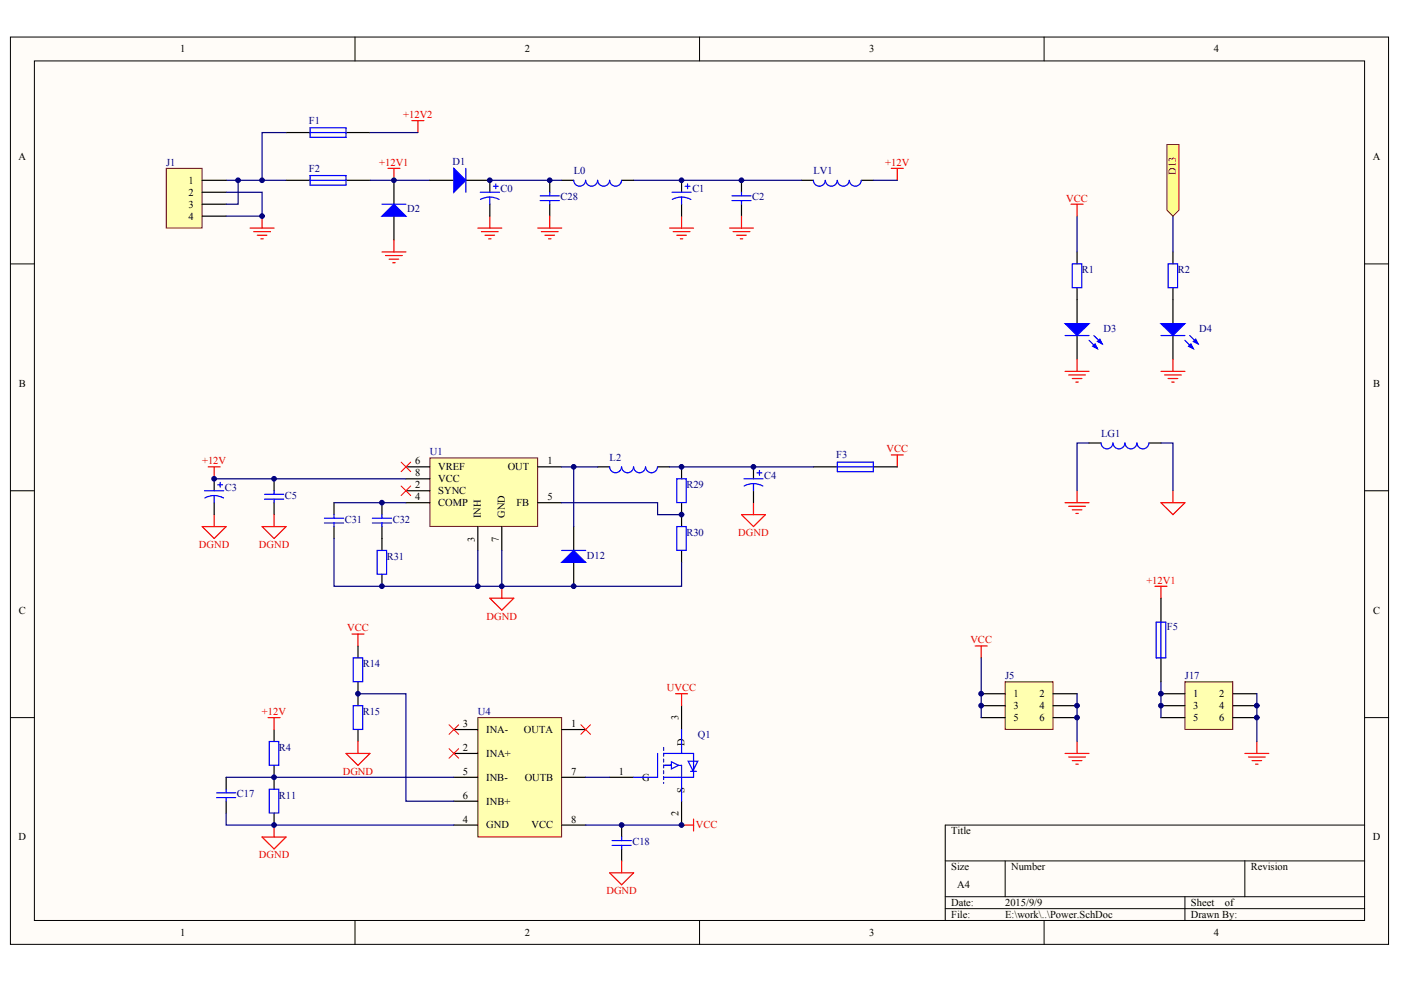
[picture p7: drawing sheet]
<svg xmlns="http://www.w3.org/2000/svg" width="287mm" height="202mm" viewBox="0 0 287 202" stroke-linecap="round" stroke-linejoin="round" font-family="sans-serif">
<g fill="#fffcf8" stroke="#000" stroke-width=".2">
<path d="M2.1 7.6h282.2v185.8h-282.2z"/>
<path d="M7 12.5h272.4v176h-272.4z"/>
</g>
<g fill="none" stroke="#000" stroke-width=".2">
<path d="M72.7 7.6v4.9M143.2 7.6v4.9M213.7 7.6v4.9M2.1 54h4.9M279.4 54h4.9M2.1 100.5h4.9M279.4 100.5h4.9M2.1 147h4.9M279.4 147h4.9M193.5 176.3h85.9M205.8 176.3v7.4M254.8 176.3v7.4"/>
<path d="M279.4 169h-85.9v19.5M72.7 188.5v4.9M143.2 188.5v4.9M193.5 183.7h85.9M193.5 186.1h85.9M213.7 188.5v4.9M242.6 183.7v4.8"/>
</g>
<g fill="none" stroke="#000" stroke-width=".25">
<path d="M58.6 27.2h4.9M58.6 36.9h4.9M70.8 27.2h4.9M70.8 36.9h4.9M80.6 36.9v4.9M88 36.9h4.9M95.4 36.9h4.9M151.8 36.9v2.5M80.6 44.3v4.9M151.8 41.8v2.5M220.5 51.6v2.4M220.5 58.9v7.4"/>
<path d="M240.1 51.6v2.4M240.1 58.9v7.4M220.5 68.7v4.9M240.1 68.7v4.9"/>
</g>
<g fill="none" stroke="#00f" stroke-width=".25">
<path d="M63.5 26.2h7.3v1.9h-7.3zM63.5 36h7.3v1.9h-7.3zM63.5 27.2h7.3M63.5 36.9h7.3M95.4 34.5v4.9M151.8 39.4v.7M78.2 41.8h4.9M149.8 40.1h4M149.8 41.1h4M151.8 41.1v.7M219.5 54h2v4.9h-2zM239.1 54h2v4.9h-2z"/>
<path d="M218 68.7h4.9M222.9 69.7l1.8 1.7M223.9 68.7l1.7 1.7M237.7 68.7h4.9M242.6 69.7l1.7 1.7M243.6 68.7l1.7 1.7"/>
</g>
<g fill="none" stroke="#f00" stroke-width=".25">
<path d="M84.3 24.7h2.5M85.6 24.7v2.5M182.5 34.5h2.4M183.7 34.5v2.4M51.2 46.7h4.9M51.9 47.4h3.5M52.7 48.2h1.9M53.4 48.9h.5M53.7 44.3v2.4M78.2 51.6h4.9M78.9 52.3h3.5M79.7 53.1h1.9"/>
<path d="M80.4 53.8h.5M80.6 49.2v2.4M137.1 46.7h4.9M137.8 47.4h3.4M138.5 48.2h2M139.3 48.9h.5M139.5 44.3v2.4M149.3 46.7h5M150.1 47.4h3.4M150.8 48.2h2M151.6 48.9h.4M151.8 44.3v2.4"/>
<path d="M218 76.1h4.9M218.8 76.8h3.4M219.5 77.5h2M220.2 78.3h.5M220.5 73.6v2.5M237.7 76.1h4.9M238.4 76.8h3.4M239.1 77.5h2M239.9 78.3h.5M240.1 73.6v2.5M182.5 93.2h2.4M183.7 93.2v2.4"/>
<path d="M151.8 105.4h4.9l-2.4 2.4zM154.3 103v2.4"/>
</g>
<path d="M46.3 36.9h12.3M58.6 27.2h-4.9v9.7M75.7 36.9h12.3M75.7 27.2h9.9M220.5 44.3v7.3M240.1 44.3v7.3" fill="none" stroke="#000080" stroke-width=".25"/>
<g fill="#00f" stroke="#00f" stroke-width=".25">
<path d="M78.2 44.3l2.4-2.5 2.5 2.5z"/>
<path d="M92.9 34.5l2.5 2.4-2.5 2.5z"/>
<path d="M218 66.3h4.9l-2.4 2.4z"/>
<path d="M223.7 70.9l.5-.5 .5 1z"/>
<path d="M224.7 69.9l.5-.4 .4 .9z"/>
<path d="M237.7 66.3h4.9l-2.5 2.4z"/>
<path d="M243.3 70.9l.5-.5 .5 1z"/>
<path d="M244.3 69.9l.5-.4 .5 .9z"/>
</g>
<path d="M238.9 29.6h2.4v13.4l-1.2 1.3-1.2-1.3z" fill-rule="evenodd" fill="#ffff80" stroke="#800000" stroke-width=".2"/>
<path d="M219.3 41.8h2.4M220.5 41.8v2.5M218 103h4.9M218.8 103.7h3.4M219.5 104.4h2M220.2 105.2h.5M220.5 100.5v2.5M237.7 103h4.9l-2.5 2.4zM240.1 100.5v2.5" fill="none" stroke="#f00" stroke-width=".25"/>
<path d="M139.5 36.9v2.5M139.5 41.8v2.5M154.3 95.6v2.5M166.5 95.6h4.9M178.8 95.6h4.9M222.9 90.7h2.5M235.2 90.7h2.5M154.3 100.5v2.5" fill="none" stroke="#000" stroke-width=".25"/>
<g fill="none" stroke="#00f" stroke-width=".25">
<path d="M137.6 39.4h3.9M140.3 38.2h.9M140.8 37.7v.9M139.5 40.4l1.2 .1 .7 .4M139.5 40.4h-.8l-1.1 .4M139.5 40.4v1.4M152.3 98.1h3.9M154.3 99l1.1 .2 .8 .3M154.3 99l-.8 .1-1.2 .4M154.3 99v1.5M155 96.8h1M155.5 96.4v.9"/>
<path d="M171.4 94.6h7.4v2h-7.4zM171.4 95.6h7.4M232.7 90.7a1.21 1.21 0 0 1-1.2 1.2 1.21 1.21 0 0 1-1.2-1.2 1.23 1.23 0 0 1-1.2 1.2 1.23 1.23 0 0 1-1.2-1.2 1.23 1.23 0 0 1-1.3 1.2 1.23 1.23 0 0 1-1.2-1.2M235.2 90.7a1.21 1.21 0 0 1-1.2 1.2 1.21 1.21 0 0 1-1.2-1.2"/>
</g>
<path d="M222.9 90.7h-2.4v9.8M237.7 90.7h2.4v9.8" fill="none" stroke="#000080" stroke-width=".25"/>
<path d="M88 93.8h22.1v14h-22.1z" fill="#ffffb0" stroke="#800000" stroke-width=".2"/>
<g fill="none" stroke="#000" stroke-width=".25">
<path d="M43.8 98.1v2.4M56.1 98.1v2.4M83.1 95.6h4.9M83.1 98.1h4.9M110.1 95.6h4.9M122.4 95.6h2.4M134.6 95.6h2.5M139.5 95.6v2.5M43.8 103v2.4M56.1 103v2.4M68.4 103v2.4M68.4 107.8v2.5"/>
<path d="M78.2 103v2.4M78.2 107.8v4.9M78.2 117.6v2.5M83.1 100.5h4.9M83.1 103h4.9M97.8 107.8v4.9M102.7 107.8v4.9M110.1 103h4.9M117.4 107.8v4.9M117.4 115.2v4.9M139.5 103v4.8M139.5 112.7v2.5"/>
</g>
<path d="M42.6 95.6h2.5M43.8 95.6v2.5M41.4 107.8h4.9l-2.5 2.5zM43.8 105.4v2.4M53.7 107.8h4.9l-2.5 2.5zM56.1 105.4v2.4M100.3 122.5h4.9l-2.5 2.5zM102.7 120.1v2.4" fill="none" stroke="#f00" stroke-width=".25"/>
<path d="M82.1 94.6l2 2M82.1 99.5l2 2M84.1 94.6l-2 2M84.1 99.5l-2 2" fill="none" stroke="#f00" stroke-width=".2"/>
<g fill="none" stroke="#00f" stroke-width=".25">
<path d="M44.6 99.3h1M45.1 98.8v1M127.2 95.6a1.21 1.21 0 0 1-1.2 1.2 1.21 1.21 0 0 1-1.2-1.2M129.7 95.6a1.21 1.21 0 0 1-1.2 1.2 1.21 1.21 0 0 1-1.2-1.2M134.6 95.6a1.21 1.21 0 0 1-1.2 1.2 1.21 1.21 0 0 1-1.2-1.2 1.23 1.23 0 0 1-1.3 1.2 1.23 1.23 0 0 1-1.2-1.2M138.5 98.1h2v4.8h-2zM41.9 100.5h3.9M43.8 101.5l1.2 .2 .8 .3M43.8 101.5l-.8 .1-1.1 .4M43.8 101.5v1.5M54.1 101.2h4M54.1 102.2h4"/>
<path d="M56.1 100.5v.7M56.1 102.2v.8M66.4 106.1h3.9M66.4 107.1h3.9M68.4 105.4v.7M68.4 107.1v.7M76.2 106.1h4M76.2 107.1h4M77.2 112.7h1.9v4.9h-1.9zM78.2 105.4v.7M78.2 107.1v.7M115 112.7h4.9"/>
<path d="M138.5 107.8h2v4.9h-2z"/>
</g>
<path d="M43.8 98.1h39.3M115 95.6h7.4M117.4 95.6v12.2M68.4 110.3v9.8h71.1v-4.9M68.4 103h14.7M97.8 112.7v7.4M102.7 112.7v7.4M115 103h19.6v2.4h4.9" fill="none" stroke="#000080" stroke-width=".25"/>
<path d="M115 115.2l2.4-2.5 2.5 2.5z" fill="#00f" stroke="#00f" stroke-width=".25"/>
<path d="M97.8 147h17.2v24.4h-17.2z" fill="#ffffb0" stroke="#800000" stroke-width=".2"/>
<g fill="none" stroke="#000" stroke-width=".25">
<path d="M46.3 159.2v2.4M56.1 149.4v2.5M56.1 156.8v4.8M92.9 149.4h4.9M92.9 154.3h4.9M92.9 159.2h4.9M115 149.4h4.9M115 159.2h4.9M124.8 159.2h4.9M139.5 144.5v4.9M46.3 164.1v2.4M56.1 166.5v2.5"/>
<path d="M92.9 169h4.9M92.9 164.1h4.9M115 169h4.9M127.3 169v2.4M127.3 173.9v2.4M139.5 164.1v4.9"/>
</g>
<g fill="none" stroke="#00f" stroke-width=".25">
<path d="M55.1 151.9h2v4.8h-2zM134.6 154.3v4.9h-4.9M135.8 154.3h6.2v4.9h-6.2M136 156.8h1.4v-.8l1.5 .8-1.5 .7v-.7zM138.9 156.8h.6M139.5 149.4v4.9M139.5 159.2v4.9M140.9 155.9h1.9l-.9 2zM141.4 158h1.2M44.3 162.4h4M44.3 163.4h4M46.3 161.6v.8"/>
<path d="M46.3 163.4v.7M55.1 161.6h2v4.9h-2zM125.3 172.2h3.9M125.3 173.1h3.9M127.3 171.4v.8M127.3 173.1v.8"/>
</g>
<path d="M135.8 153.1v7.3" fill="none" stroke="#0000bf" stroke-width=".25" stroke-dasharray=".6 .6"/>
<path d="M139.5 156.8v2.4" fill="none" stroke="#0000bf" stroke-width=".25"/>
<path d="M119.9 159.2h4.9M46.3 166.5v2.5h46.6M119.9 169h19.6" fill="none" stroke="#000080" stroke-width=".25"/>
<path d="M91.9 148.4l2 2M91.9 153.3l2 2M93.9 148.4l-2 2M93.9 153.3l-2 2M118.9 148.4l2 2M120.9 148.4l-2 2" fill="none" stroke="#f00" stroke-width=".2"/>
<path d="M72.1 129.9h2.4M73.3 129.9v2.4M54.9 147h2.4M56.1 147v2.4M138.3 142.1h2.5M139.5 142.1v2.4M53.7 171.4h4.9l-2.5 2.5zM56.1 169v2.4M124.8 178.8h4.9l-2.4 2.4zM127.3 176.3v2.5M139.5 169h2.5M142 167.8v2.4" fill="none" stroke="#f00" stroke-width=".25"/>
<path d="M205.8 139.6h9.8v9.8h-9.8z" fill="#ffffb0" stroke="#800000" stroke-width=".2"/>
<path d="M200.9 142.1h4.9M200.9 144.5h4.9M200.9 147h4.9M215.6 142.1h4.9M215.6 144.5h4.9M215.6 147h4.9" fill="none" stroke="#000" stroke-width=".25"/>
<path d="M242.6 139.6h9.8v9.8h-9.8z" fill="#ffffb0" stroke="#800000" stroke-width=".2"/>
<path d="M73.3 132.3v2.4M73.3 139.6v4.9M73.3 149.4v2.5M237.7 142.1h4.9M237.7 144.5h4.9M237.7 147h4.9M252.4 142.1h4.9M252.4 144.5h4.9M252.4 147h4.9" fill="none" stroke="#000" stroke-width=".25"/>
<g fill="none" stroke="#f00" stroke-width=".25">
<path d="M199.6 132.3h2.5M200.9 132.3v2.4M236.4 120.1h2.5M237.7 120.1v2.4M70.8 154.3h4.9l-2.4 2.5zM73.3 151.9v2.4M218 154.3h4.9M218.8 155h3.4M219.5 155.8h2M220.2 156.5h.5M220.5 151.9v2.4M254.8 154.3h4.9"/>
<path d="M255.6 155h3.4M256.3 155.8h2M257.1 156.5h.4M257.3 151.9v2.4"/>
</g>
<path d="M200.9 134.7v12.3M237.7 139.6v7.4M46.3 159.2h46.6M73.3 142.1h9.8v22h9.8M220.5 142.1v9.8M257.3 142.1v9.8" fill="none" stroke="#000080" stroke-width=".25"/>
<path d="M72.3 134.7h1.9v4.9h-1.9zM72.3 144.5h1.9v4.9h-1.9z" fill="none" stroke="#00f" stroke-width=".25"/>
<path d="M34 34.5h7.4v12.2h-7.4z" fill="#ffffb0" stroke="#800000" stroke-width=".2"/>
<g fill="none" stroke="#000" stroke-width=".25">
<path d="M41.4 36.9h4.9M41.4 39.4h4.9M100.3 36.9v2.5M112.5 36.9v2.5M115 36.9h2.4M127.3 36.9h2.4M164.1 36.9h2.4M176.3 36.9h2.5M41.4 41.8h4.9M41.4 44.3h4.9M100.3 41.8v2.5M112.5 41.8v2.5"/>
<path d="M237.7 122.5v4.9M237.7 134.7v4.9"/>
</g>
<path d="M46.3 39.4h7.4v4.9h-7.4M48.8 36.9v4.9h-2.5M100.3 36.9h14.7M129.7 36.9h34.4M178.8 36.9h4.9M137.1 95.6h29.4" fill="none" stroke="#000080" stroke-width=".25"/>
<path d="M79.4 34.5h2.5M80.6 34.5v2.4M97.8 46.7h4.9M98.6 47.4h3.4M99.3 48.2h2M100 48.9h.5M100.3 44.3v2.4M110.1 46.7h4.9M110.8 47.4h3.5M111.6 48.2h1.9M112.3 48.9h.5M112.5 44.3v2.4" fill="none" stroke="#f00" stroke-width=".25"/>
<g fill="none" stroke="#00f" stroke-width=".25">
<path d="M98.3 39.4h3.9M101 38.2h1M101.5 37.7v.9M112.5 39.4v.7M119.9 36.9a1.21 1.21 0 0 1-1.2 1.2 1.21 1.21 0 0 1-1.3-1.2M122.3 36.9a1.21 1.21 0 0 1-1.2 1.2 1.21 1.21 0 0 1-1.2-1.2M124.8 36.9a1.21 1.21 0 0 1-1.2 1.2 1.21 1.21 0 0 1-1.2-1.2M127.2 36.9a1.21 1.21 0 0 1-1.2 1.2 1.21 1.21 0 0 1-1.2-1.2M168.9 36.9a1.21 1.21 0 0 1-1.2 1.2 1.21 1.21 0 0 1-1.2-1.2M176.3 36.9a1.21 1.21 0 0 1-1.2 1.2 1.21 1.21 0 0 1-1.2-1.2 1.23 1.23 0 0 1-1.2 1.2 1.23 1.23 0 0 1-1.3-1.2 1.23 1.23 0 0 1-1.2 1.2 1.23 1.23 0 0 1-1.2-1.2M100.3 40.4l1.2 .1 .7 .4M100.3 40.4h-.8l-1.1 .4"/>
<path d="M100.3 40.4v1.4M110.6 40.1h3.9M110.6 41.1h3.9M112.5 41.1v.7M236.7 127.4h2v7.3h-2zM237.7 127.4v7.3"/>
</g>
<g fill="#000080" stroke="#000080" stroke-width=".2">
<circle cx="43.8" cy="98.1" r=".48"/>
<circle cx="48.7" cy="36.9" r=".48"/>
<circle cx="53.6" cy="44.3" r=".48"/>
<circle cx="53.6" cy="36.9" r=".48"/>
<circle cx="56.1" cy="169" r=".48"/>
<circle cx="56.1" cy="159.2" r=".48"/>
<circle cx="56.1" cy="98.1" r=".48"/>
<circle cx="73.3" cy="142.1" r=".48"/>
<circle cx="78.2" cy="120.1" r=".48"/>
<circle cx="78.2" cy="102.9" r=".48"/>
<circle cx="80.6" cy="36.9" r=".48"/>
<circle cx="97.8" cy="120.1" r=".48"/>
<circle cx="100.3" cy="36.9" r=".48"/>
<circle cx="102.7" cy="120.1" r=".48"/>
<circle cx="112.5" cy="36.9" r=".48"/>
<circle cx="117.4" cy="120.1" r=".48"/>
<circle cx="117.4" cy="95.6" r=".48"/>
<circle cx="127.3" cy="169" r=".48"/>
<circle cx="139.5" cy="169" r=".48"/>
<circle cx="139.5" cy="105.4" r=".48"/>
<circle cx="139.5" cy="95.6" r=".48"/>
<circle cx="139.5" cy="36.9" r=".48"/>
<circle cx="151.8" cy="36.9" r=".48"/>
<circle cx="154.2" cy="95.6" r=".48"/>
<circle cx="200.9" cy="144.5" r=".48"/>
<circle cx="200.9" cy="142.1" r=".48"/>
<circle cx="220.5" cy="147" r=".48"/>
<circle cx="220.5" cy="144.5" r=".48"/>
<circle cx="237.7" cy="144.5" r=".48"/>
<circle cx="237.7" cy="142.1" r=".48"/>
<circle cx="257.3" cy="147" r=".48"/>
<circle cx="257.3" cy="144.5" r=".48"/>
</g>
<g font-size="2.2">
<text x="36.9" y="10.7">1</text>
<text x="107.4" y="10.7">2</text>
<text x="178" y="10.7">3</text>
<text x="248.5" y="10.7">4</text>
<text x="3.8" y="32.7">A</text>
<text x="281" y="32.7">A</text>
<text x="38.6" y="37.6">1</text>
<text x="38.6" y="40.1">2</text>
<text x="38.6" y="42.5">3</text>
<text x="38.6" y="45">4</text>
<text x="3.9" y="79.2">B</text>
<text x="281.1" y="79.2">B</text>
<text x="85" y="95.1">6</text>
<text x="112.1" y="95.1">1</text>
<text x="85" y="100">2</text>
<text x="85" y="97.5">8</text>
<text x="89.7" y="101.2">SYNC</text>
<text x="89.7" y="96.3">VREF</text>
<text x="89.7" y="98.8">VCC</text>
<text x="103.9" y="96.3">OUT</text>
<text x="85" y="102.4">4</text>
<text x="89.7" y="103.7">COMP</text>
<text x="105.7" y="103.7">FB</text>
<text x="112.1" y="102.4">5</text>
<text x="3.9" y="125.7">C</text>
<text x="281.1" y="125.7">C</text>
<text x="207.5" y="142.8">1</text>
<text x="212.8" y="142.8">2</text>
<text x="244.3" y="142.8">1</text>
<text x="249.6" y="142.8">2</text>
<text x="94.8" y="148.9">3</text>
<text x="117" y="148.9">1</text>
<text x="207.5" y="145.2">3</text>
<text x="207.5" y="147.7">5</text>
<text x="212.8" y="145.2">4</text>
<text x="212.8" y="147.7">6</text>
<text x="244.3" y="145.2">3</text>
<text x="244.3" y="147.7">5</text>
<text x="249.6" y="145.2">4</text>
<text x="249.6" y="147.7">6</text>
<text x="94.8" y="153.8">2</text>
<text x="99.5" y="155">INA+</text>
<text x="99.5" y="150.1">INA-</text>
<text x="107.3" y="150.1">OUTA</text>
<text x="94.8" y="158.7">5</text>
<text x="99.5" y="159.9">INB-</text>
<text x="107.4" y="159.9">OUTB</text>
<text x="117" y="158.7">7</text>
<text x="126.7" y="158.7">1</text>
<text x="131.4" y="159.9">G</text>
<text x="94.8" y="163.6">6</text>
<text x="99.5" y="164.8">INB+</text>
<text x="3.8" y="172.1">D</text>
<text x="94.8" y="168.5">4</text>
<text x="99.5" y="169.7">GND</text>
<text x="108.8" y="169.7">VCC</text>
<text x="117" y="168.5">8</text>
<text x="194.7" y="170.9">Title</text>
<text x="281" y="172.1">D</text>
<text x="194.7" y="178.2">Size</text>
<text x="207" y="178.2">Number</text>
<text x="256.1" y="178.2">Revision</text>
<text x="194.7" y="185.6">Date:</text>
<text x="196" y="181.9">A4</text>
<text x="205.8" y="185.6">2015/9/9</text>
<text x="243.8" y="185.6">Sheet</text>
<text x="250.7" y="185.6">of</text>
<text x="36.9" y="191.7">1</text>
<text x="107.4" y="191.7">2</text>
<text x="178" y="191.7">3</text>
<text x="194.7" y="188">File:</text>
<text x="205.8" y="188">E:\work\..\Power.SchDoc</text>
<text x="243.8" y="188">Drawn By:</text>
<text x="248.5" y="191.7">4</text>
</g>
<g font-size="2.2" fill="#000080">
<text x="63.2" y="25.4">F1</text>
<text x="34" y="34">J1</text>
<text x="63.2" y="35.2">F2</text>
<text x="92.7" y="33.7">D1</text>
<text x="117.4" y="35.7">L0</text>
<text x="166.5" y="35.7">LV1</text>
<text x="102.5" y="39.3">C0</text>
<text x="114.7" y="41">C28</text>
<text x="141.7" y="39.3">C1</text>
<text x="154" y="41">C2</text>
<text x="83.3" y="43.5">D2</text>
<text x="221.5" y="56">R1</text>
<text x="241.1" y="56">R2</text>
<text x="225.9" y="67.9">D3</text>
<text x="245.5" y="67.9">D4</text>
<text x="225.4" y="89.5">LG1</text>
<text x="88" y="93.3">U1</text>
<text x="124.8" y="94.4">L2</text>
<text x="171.2" y="93.9">F3</text>
<text x="46.1" y="100.5">C3</text>
<text x="140.5" y="100">R29</text>
<text x="156.5" y="98">C4</text>
<text x="58.3" y="102.2">C5</text>
<text x="70.6" y="107.1">C31</text>
<text x="80.4" y="107.1">C32</text>
<text x="140.5" y="109.8">R30</text>
<text x="79.2" y="114.7">R31</text>
<text x="120.1" y="114.4">D12</text>
<text x="238.9" y="129.1">F5</text>
<text x="74.3" y="136.7">R14</text>
<text x="205.8" y="139.1">J5</text>
<text x="242.6" y="139.1">J17</text>
<text x="74.3" y="146.4">R15</text>
<text x="97.8" y="146.4">U4</text>
<text x="57.1" y="153.8">R4</text>
<text x="142.8" y="151.1">Q1</text>
<text x="48.5" y="163.3">C17</text>
<text x="57.1" y="163.6">R11</text>
<text x="129.5" y="173.1">C18</text>
</g>
<g font-size="2.2" fill="#f00">
<text x="82.6" y="24.2">+12V2</text>
<text x="77.7" y="34">+12V1</text>
<text x="181.2" y="34">+12V</text>
<text x="218.3" y="41.3">VCC</text>
<text x="41.4" y="95.1">+12V</text>
<text x="181.5" y="92.6">VCC</text>
<text x="40.7" y="112.2">DGND</text>
<text x="53" y="112.2">DGND</text>
<text x="151.1" y="109.8">DGND</text>
<text x="234.7" y="119.5">+12V1</text>
<text x="71.1" y="129.3">VCC</text>
<text x="99.6" y="126.9">DGND</text>
<text x="198.7" y="131.8">VCC</text>
<text x="136.5" y="141.6">UVCC</text>
<text x="53.6" y="146.4">+12V</text>
<text x="70.2" y="158.7">DGND</text>
<text x="142.5" y="169.7">VCC</text>
<text x="53" y="175.8">DGND</text>
<text x="124.1" y="183.1">DGND</text>
</g>
<text font-size="2.1" fill="#800000" x="240.7" y="35.8" transform="rotate(-90 240.7 35.8)">D13</text>
<g font-size="2.1">
<text x="98.4" y="106.1" transform="rotate(-90 98.4 106.1)">INH</text>
<text x="103.3" y="106.1" transform="rotate(-90 103.3 106.1)">GND</text>
<text x="97.2" y="110.9" transform="rotate(-90 97.2 110.9)">3</text>
<text x="102.1" y="110.9" transform="rotate(-90 102.1 110.9)">7</text>
<text x="138.9" y="147.5" transform="rotate(-90 138.9 147.5)">3</text>
<text x="140.1" y="152.7" transform="rotate(-90 140.1 152.7)">D</text>
<text x="138.9" y="167.1" transform="rotate(-90 138.9 167.1)">2</text>
<text x="140.1" y="162.4" transform="rotate(-90 140.1 162.4)">S</text>
</g>
</svg>
